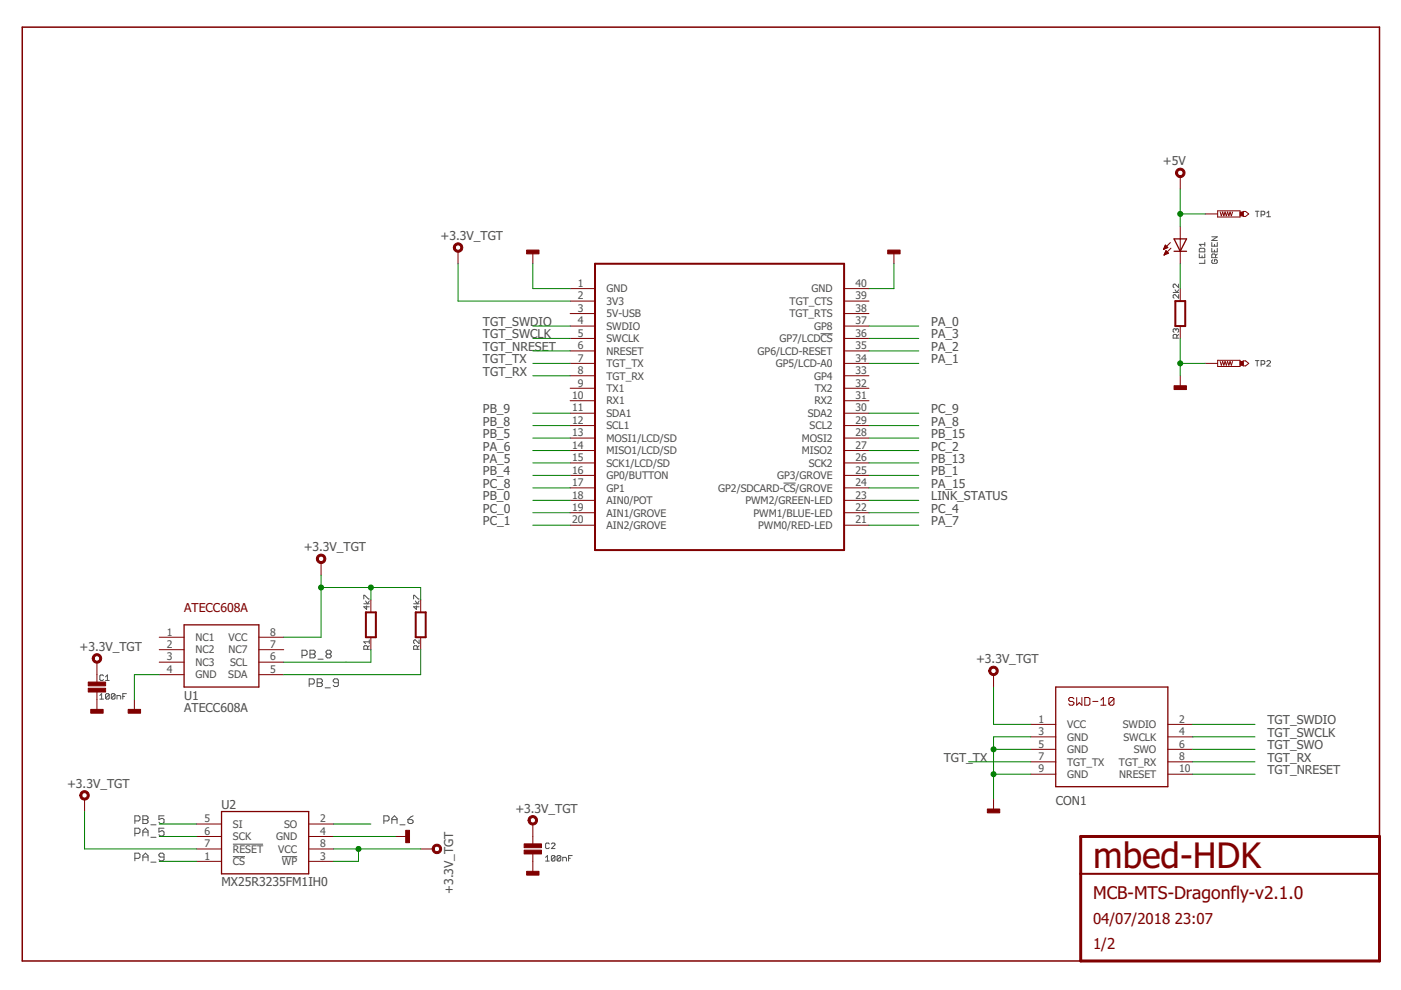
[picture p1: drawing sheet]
<svg xmlns="http://www.w3.org/2000/svg" width="297mm" height="210mm" viewBox="0 0 297 210" stroke-linecap="round" stroke-linejoin="round" font-family="sans-serif">
<g fill="none" stroke="#505050" stroke-width=".21">
<path d="M254.3 53.8v.8h1.1v-.8M254.3 52.8l.2-.2h.7l.2 .2v.6h-1.1zM254.9 54.3v.3M255.4 55.1v.7h-1.1M255.4 51.4v.8M255.4 51.8h-1.1l.4 .4M256.9 51.4v.8h1.2v-.8M256.9 52.6v.8h1.2v-.8M256.9 50.2h1.2l-1.2 .8h1.2M257.1 55.1l-.2 .2v.3l.2 .2h.8l.2-.2v-.3l-.2-.2h-.4v.4M257.5 51.8v.4M257.5 53v.4"/>
<path d="M257.7 54.6v-.6l-.2-.2h-.4l-.2 .2v.6h1.2M258.1 53.8l-.4 .5M266.2 44.8h.7M266.6 44.8v1.2M267.4 45.6h.5l.3-.2v-.4l-.3-.2h-.5v1.2M268.6 45.2l.4-.4v1.2M268.6 46h.8M174 70.8h2.5M248.7 62h1.2M249.1 61.4l.4 .6 .4-.6M249.3 69.9l.2-.2 .4 .2v.4l-.2 .2M249.3 69.9l-.2-.2-.4 .2v.4l.2 .2"/>
<path d="M249.3 69.9v.2M249.5 71.7v-.6l-.2-.2h-.4l-.2 .2v.6h1.2M249.9 60.2v.8l-.8-.8-.4 .2v.4l.2 .2M249.9 62.5v.7l-.8-.7-.4 .2v.3l.2 .2M249.9 70.9l-.4 .4M266.2 76.5h.7M266.6 76.5v1.1M267.4 77.2h.5l.3-.2v-.4l-.3-.1h-.5v1.1M268.6 76.6l.2-.1h.4l.2 .1v.3l-.8 .7h.8M166.1 102.4h2.6M64 139h.8l.3-.3v-.6l-.3-.2h-.8v1.6M65.7 137.9h.8l.3 .2v.3l-.3 .3 .3 .3v.2l-.3 .3h-.8z"/>
<path d="M65.7 138.7h.8M67.4 139.8h1.1M69.4 138.7l-.3-.3v-.3l.3-.2h.5l.3 .2v.3l-.3 .3M69.4 138.7l-.3 .3v.2l.3 .3h.5l.3-.3v-.2l-.3-.3M69.4 138.7h.5M77.1 128h1.2M77.1 127v-.8h.2l.8 .8h.2M77.5 127.4l.4 .6 .4-.6M77.7 128.5v.7l-.6-.5h1.2M77.9 137.7v-.6l-.2-.2h-.4l-.2 .2v.6h1.2M78.3 136.9l-.4 .4M78.3 136.1h-1.2l.4 .4"/>
<path d="M78.3 135.7v.8M87.7 128h1.2M87.7 127v-.8h.2l.8 .8h.2M88.1 127.4l.4 .6 .4-.6M88.3 128.5v.7l-.6-.5h1.2M88.5 137.7v-.6l-.2-.2h-.4l-.2 .2v.6h1.2M88.9 135.7v.8l-.8-.8-.4 .2v.4l.2 .2M88.9 136.9l-.4 .4M21.2 147.5l.3-.4v1.1M21.2 148.2h.7M21.9 143.3l-.1-.2h-.4l-.2 .2v.8l.2 .2h.4l.1-.2M22.4 144.3h.8"/>
<path d="M22.4 143.5l.4-.4v1.2M23.2 147.3v.7l-.2 .2h-.4l-.2-.2M23.2 147.3l-.2-.2h-.4l-.2 .2v.7M23.2 147.3l-.8 .7M24.4 147.3v.7l-.2 .2h-.4l-.2-.2M24.4 147.3l-.2-.2h-.4l-.2 .2v.7M24.4 147.3l-.8 .7M24.8 148.2v-.7h.6l.2 .2v.5M26 147.7h.4M26.8 147.1h-.8v1.1M65.6 145h.8l.2-.2v-.6l-.2-.3h-.8v1.7M67.2 143.9h.9l.2 .3v.3l-.2 .3 .2 .2v.3l-.2 .3h-.9z"/>
<path d="M67.2 144.8h.9M68.9 145.8h1.1M71.7 144.8h-.8l-.2-.3v-.3l.2-.3h.6l.2 .3v1.1l-.2 .3h-.6l-.2-.3M28.6 174.1h.8l.3-.3v-.6l-.3-.2h-.8v1.6M28.6 176.7h.8l.3-.3v-.5l-.3-.3h-.8v1.6M30.3 173h.8l.3 .2v.3l-.3 .3 .3 .3v.2l-.3 .3h-.8zM30.3 177.2v-1.1l.5-.5 .6 .5v1.1M30.3 173.8h.8M30.3 176.4h1.1M32 174.9h1.1M32 177.5h1.1M34.8 173h-1.1v.8l.5-.3h.3l.3 .3v.5l-.3 .3h-.5l-.3-.3"/>
<path d="M34.8 175.6h-1.1v.8l.5-.3h.3l.3 .3v.6l-.3 .2h-.5l-.3-.2M49.4 179h6.4M81.4 174.1h.8l.3-.3v-.6l-.3-.2h-.8v1.6M83.1 173.8h1.1M83.1 174.6v-1.1l.5-.5 .6 .5v1.1M84.8 174.9h1.1M86.5 173.8h.8l.3 .3v.2l-.3 .3h-.5l-.3-.3zM87.6 173l-1.1 .8M116.5 178.9l-.2-.1h-.4l-.2 .1v.8l.2 .2h.4l.2-.2M116.9 178.9l.2-.1h.4l.2 .1v.2l-.8 .8h.8M28.6 182h.8l.3-.3v-.5l-.3-.3h-.8v1.6M30.3 182.5v-1.1l.5-.5 .6 .5v1.1"/>
<path d="M30.3 181.7h1.1M32 182.8h1.1M34.8 181.7h-.8l-.3-.3v-.2l.3-.3h.5l.3 .3v1l-.3 .3h-.5l-.3-.3M49.4 181.6h2.5M59.8 181.6h3.2M115.7 181.8l.4-.4v1.2M115.7 182.6h.8M117.7 181.6v.8l-.2 .2h-.4l-.2-.2M117.7 181.6l-.2-.2h-.4l-.2 .2v.8M117.7 181.6l-.8 .8M118.9 181.6v.8l-.2 .2h-.4l-.2-.2M118.9 181.6l-.2-.2h-.4l-.2 .2v.8"/>
<path d="M118.9 181.6l-.8 .8M119.3 182.6v-.8h.6l.2 .2v.6M120.5 182h.4M121.3 181.4h-.8v1.2"/>
</g>
<path d="M292.5 177.4v-171.6h-287.8v198h224.4" fill="none" stroke="#800000" stroke-width=".32"/>
<path d="M229.1 177.4h63.4v26.4h-63.4z" fill="none" stroke="#800000" stroke-width=".63"/>
<path d="M126.2 55.9h52.8v60.7h-52.8zM249.2 63.8h2.1v5.3h-2.1zM77.6 129.8h2.1v5.3h-2.1zM88.1 129.8h2.2v5.3h-2.2zM229.1 185.3h63.4" fill="none" stroke="#800000" stroke-width=".42"/>
<g fill="#800000" stroke="#800000" stroke-width=".21">
<path d="M96.3 51.9a1 1 0 0 1 1.6 0 1 1 0 0 1-.5 1.5 1 1 0 0 1-1.3-.9h.4a.58 .58 0 0 1 .9-.5 .58 .58 0 0 1 .1 1 .58 .58 0 0 1-.9-.3l-.1-.2h-.4z" fill-rule="evenodd"/>
<path d="M209.8 141.6a1.01 1.01 0 0 1 1.7 0 1.01 1.01 0 0 1-.5 1.6 1.01 1.01 0 0 1-1.4-1h.5a.59 .59 0 0 1 .8-.5 .59 .59 0 0 1 .1 1 .59 .59 0 0 1-.9-.3v-.2h-.5z" fill-rule="evenodd"/>
<path d="M249.4 36.1a1.01 1.01 0 0 1 1.7 0 1.01 1.01 0 0 1-.5 1.5 1.01 1.01 0 0 1-1.4-.9h.5a.59 .59 0 0 1 .8-.6 .59 .59 0 0 1 .1 1 .59 .59 0 0 1-.9-.3v-.1h-.5z" fill-rule="evenodd"/>
<path d="M67.3 117.9a1 1 0 0 1 1.6 0 1 1 0 0 1-.5 1.5 1 1 0 0 1-1.3-.9h.4a.59 .59 0 0 1 .8-.5 .59 .59 0 0 1 .2 1 .59 .59 0 0 1-1-.3v-.2h-.4z" fill-rule="evenodd"/>
<path d="M20 138.8a1 1 0 0 1 1.5 .4 1 1 0 0 1-.7 1.4 1 1 0 0 1-1.2-1h.4a.58 .58 0 0 1 .8-.5 .58 .58 0 0 1 .1 1 .58 .58 0 0 1-.9-.3v-.2h-.4z" fill-rule="evenodd"/>
<path d="M91.8 179.4a1 1 0 0 1 1.6 0 1 1 0 0 1-.5 1.5 1 1 0 0 1-1.3-.9h.5a.58 .58 0 0 1 .8-.5 .58 .58 0 0 1 .1 1 .58 .58 0 0 1-.9-.3v-.2h-.5z" fill-rule="evenodd"/>
<path d="M17.1 168a1.01 1.01 0 0 1 1.6 0 1.01 1.01 0 0 1-.5 1.6 1.01 1.01 0 0 1-1.3-1h.4a.58 .58 0 0 1 .8-.5 .58 .58 0 0 1 .2 .9 .58 .58 0 0 1-.9-.2l-.1-.2h-.4z" fill-rule="evenodd"/>
<path d="M112.1 173.3a1.01 1.01 0 0 1 1.7 0 1.01 1.01 0 0 1-.5 1.6 1.01 1.01 0 0 1-1.3-1h.4a.58 .58 0 0 1 .7-.6 .58 .58 0 0 1 .3 1 .58 .58 0 0 1-1-.2v-.2h-.4z" fill-rule="evenodd"/>
</g>
<g fill="none" stroke="#800000" stroke-width=".21">
<path d="M250.2 37.4v2.7M97.1 53.3v2.6M113 53.3v2.6M189.5 53.3v2.6M246.7 52.8h.2M246.8 52.7h.4M246.8 52.5h.7M246.8 54.1h.1M246.9 53.9h.2M246.9 52.4h.6M246.9 52.3h.5M246.9 53.8h.5"/>
<path d="M247 53.7h.7M247 52.2h.3M247 52h.1M247 53.6h.6M247.1 52l.5 .5-.9 .4zM247.1 53.4h.4M247.1 53.3h.3M247.2 53.1l-.4 1M247.2 53.1l.5 .6M247.2 53.2h.1M247.7 53.7l-.9 .4M248.1 51.4l-1.4 1.5"/>
<path d="M248.3 52.6l-1.5 1.5M250.2 48v7.9M255.5 45.4h2.7M258.2 44.7h4.7v1.3h-4.7zM258.7 45l.3 .8 .2-.8 .3 .8 .2-.8 .3 .8 .3-.8 .2 .8 .3-.8 .3 .8 .2-.8M263.6 44.8h.5l.7 .6-.7 .5h-.5zM120.9 77h5.3M120.9 61.2h5.3M120.9 63.8h5.3M120.9 66.5h5.3M120.9 69.1h5.3M120.9 71.8h5.3"/>
<path d="M120.9 74.4h5.3M120.9 79.7h5.3M179 77h5.2M179 61.2h5.2M179 63.8h5.2M179 66.5h5.2M179 69.1h5.2M179 71.8h5.2M179 74.4h5.2M179 79.7h5.2M250.2 61.2v2.6M250.2 69.1v2.7"/>
<path d="M250.2 79.7v2.6M255.5 77h2.7M258.2 76.4h4.7v1.3h-4.7zM258.7 76.6l.3 .8 .2-.8 .3 .8 .2-.8 .3 .8 .3-.8 .2 .8 .3-.8 .3 .8 .2-.8M263.6 76.5h.5l.7 .5-.7 .6h-.5zM120.9 82.3h5.3M120.9 85h5.3M120.9 87.6h5.3M120.9 90.2h5.3M120.9 92.9h5.3M120.9 95.5h5.3M120.9 98.1h5.3"/>
<path d="M179 82.3h5.2M179 85h5.2M179 87.6h5.2M179 90.2h5.2M179 92.9h5.2M179 95.5h5.2M179 98.1h5.2M68.1 119.3v2.6M120.9 100.8h5.3M120.9 103.4h5.3M120.9 106.1h5.3M120.9 108.7h5.3"/>
<path d="M120.9 111.4h5.3M179 100.8h5.2M179 103.4h5.2M179 106.1h5.2M179 108.7h5.2M179 111.4h5.2M33.8 135.1h5.2M33.8 137.8h5.2M54.9 135.1h5.3M54.9 137.8h5.3M78.6 127.2v2.6M78.6 135.1v2.7"/>
<path d="M89.2 127.2v2.6M89.2 135.1v2.7M20.6 140.4v4.2M20.6 146.7v4.3M28.5 148.3v2.7M33.8 143h5.2M33.8 140.4h5.2M54.9 143h5.3M54.9 140.4h5.3M210.7 143v2.7M218.6 153.6h5.2M218.6 156.2h5.2"/>
<path d="M218.6 158.9h5.2M227.7 148.2l-.3-.3h-.5l-.3 .3v.2l.3 .3h.5l.3 .3v.2l-.3 .3h-.5l-.3-.3M228.3 147.9v1.6l.5-.5 .6 .5v-1.6M230 147.9h.8l.3 .3v1l-.3 .3h-.8zM231.7 148.7h1.1M233.4 149.5h1.1M233.4 148.4l.5-.5v1.6M236.2 148.2l-.3-.3h-.5l-.3 .3v1M236.2 148.2v1l-.3 .3h-.5l-.3-.3M236.2 148.2l-1.1 1M247.6 153.6h5.3M247.6 156.2h5.3"/>
<path d="M247.6 158.9h5.3M17.9 169.4v2.7M41.7 174.7h5.3M41.7 177.4h5.3M65.4 174.7h5.3M65.4 177.4h5.3M83.9 177.4h2.7M113 174.7v4.2M210.7 169.4v2.7M218.6 161.5h5.2M218.6 164.1h5.2M247.6 161.5h5.3"/>
<path d="M247.6 164.1h5.3M41.7 180h5.3M41.7 182.6h5.3M65.4 180h5.3M65.4 182.6h5.3M89.2 180h2.6M113 181v4.3"/>
</g>
<g fill="#800000" stroke="#800000" stroke-width=".21">
<path d="M111.7 53h2.6v.8h-2.6z"/>
<path d="M188.2 53h2.6v.8h-2.6z"/>
<path d="M248.9 81.8h2.6v.8h-2.6z"/>
<path d="M262.9 45h.7v.8h-.7z"/>
<path d="M262.9 76.6h.7v.8h-.7z"/>
<path d="M209.3 171.5h2.7v.8h-2.7z"/>
<path d="M27.2 150.4h2.6v.8h-2.6z"/>
<path d="M18.7 144.6h3.7v.8h-3.7z"/>
<path d="M18.7 145.9h3.7v.8h-3.7z"/>
<path d="M19.2 150.4h2.7v.8h-2.7z"/>
<path d="M86 176h.8v2.7h-.8z"/>
<path d="M111.1 178.9h3.7v.8h-3.7z"/>
<path d="M111.1 180.3h3.7v.8h-3.7z"/>
<path d="M111.7 184.7h2.6v.8h-2.6z"/>
</g>
<path d="M248.9 50.7h2.7l-1.4 2.6zM248.9 53.3h2.7M39 132.5h15.9v13.2h-15.9zM223.8 145.7h23.8v21.1h-23.8zM47 172.1h18.4v13.2h-18.4z" fill="none" stroke="#800000" stroke-width=".28"/>
<g fill="none" stroke="#008000" stroke-width=".21">
<path d="M97.1 55.9v7.9h23.8M113 55.9v5.3h7.9M189.5 55.9v5.3h-5.3M250.2 40.1v7.9M250.2 55.9v5.3M250.2 45.4h5.3M113 77h7.9M113 69.1h7.9M113 71.8h7.9M113 79.7h7.9M113 74.4h7.9M184.2 77h10.6"/>
<path d="M184.2 69.1h10.6M184.2 71.8h10.6M184.2 74.4h10.6M250.2 71.8v7.9M250.2 77h5.3M113 92.9h7.9M113 95.5h7.9M113 98.1h7.9M113 87.6h7.9M113 90.2h7.9M184.2 92.9h10.6M184.2 95.5h10.6"/>
<path d="M184.2 98.1h10.6M184.2 87.6h10.6M184.2 90.2h10.6M113 100.8h7.9M113 106.1h7.9M113 108.7h7.9M113 111.4h7.9M113 103.4h7.9M184.2 100.8h10.6M184.2 106.1h10.6M184.2 108.7h10.6M184.2 111.4h10.6"/>
<path d="M184.2 103.4h10.6M68.1 121.9v13.2h-7.9M68.1 124.6h21.1v2.6M78.6 124.6v2.6M78.6 137.8v2.6h-18.4M89.2 137.8v5.2h-29M33.8 143h-5.3v5.3M210.7 145.7v7.9h7.9M210.7 158.9h7.9M218.6 156.2h-7.9v13.2M252.9 153.6h13.2M252.9 156.2h13.2"/>
<path d="M252.9 158.9h13.2M17.9 172.1v7.9h23.8M33.8 177.4h7.9M33.8 174.7h7.9M70.7 177.4h13.2M70.7 174.7h7.9M205.4 161.5h13.2M210.7 164.1h7.9M252.9 164.1h13.2M252.9 161.5h13.2M33.8 182.6h7.9M70.7 180h18.5"/>
<path d="M76 180v2.6h-5.3"/>
</g>
<g fill="#008000" stroke="#008000" stroke-width=".21">
<circle cx="68.1" cy="124.6" r=".53"/>
<circle cx="78.6" cy="124.6" r=".53"/>
<circle cx="76" cy="180" r=".53"/>
<circle cx="250.2" cy="77" r=".53"/>
<circle cx="210.7" cy="158.9" r=".53"/>
<circle cx="210.7" cy="164.1" r=".53"/>
<circle cx="250.2" cy="45.4" r=".53"/>
</g>
<text font-size="7.5" fill="#800000" x="231.8" y="184">mbed-HDK</text>
<text font-size="3.7" fill="#800000" x="231.8" y="190.6">MCB-MTS-Dragonfly-v2.1.0</text>
<g font-size="3.2" fill="#800000">
<text x="231.8" y="195.8">04/07/2018</text>
<text x="249.1" y="195.8">23:07</text>
<text x="231.8" y="201.1">1/2</text>
</g>
<g font-size="2.6" fill="#505050">
<text x="246.5" y="35.1">+5V</text>
<text x="93.4" y="50.9">+3.3V_TGT</text>
<text x="102.4" y="69.1">TGT_SWDIO</text>
<text x="102.4" y="71.8">TGT_SWCLK</text>
<text x="197.4" y="71.8">PA_3</text>
<text x="197.4" y="69.1">PA_0</text>
<text x="102.4" y="77">TGT_TX</text>
<text x="102.4" y="74.4">TGT_NRESET</text>
<text x="197.4" y="74.4">PA_2</text>
<text x="197.4" y="77">PA_1</text>
<text x="102.4" y="79.7">TGT_RX</text>
<text x="102.4" y="87.6">PB_9</text>
<text x="197.4" y="87.6">PC_9</text>
<text x="102.4" y="92.9">PB_5</text>
<text x="102.4" y="95.5">PA_6</text>
<text x="102.4" y="90.2">PB_8</text>
<text x="197.4" y="92.9">PB_15</text>
<text x="197.4" y="95.5">PC_2</text>
<text x="197.4" y="90.2">PA_8</text>
<text x="102.4" y="98.2">PA_5</text>
<text x="102.4" y="100.8">PB_4</text>
<text x="197.4" y="98.2">PB_13</text>
<text x="197.4" y="100.8">PB_1</text>
<text x="102.4" y="106.1">PB_0</text>
<text x="102.4" y="103.4">PC_8</text>
<text x="197.4" y="103.4">PA_15</text>
<text x="197.4" y="106.1">LINK_STATUS</text>
<text x="102.4" y="108.7">PC_0</text>
<text x="102.4" y="111.4">PC_1</text>
<text x="197.4" y="108.7">PC_4</text>
<text x="197.4" y="111.4">PA_7</text>
<text x="64.4" y="116.9">+3.3V_TGT</text>
<text x="16.9" y="138">+3.3V_TGT</text>
<text x="206.9" y="140.7">+3.3V_TGT</text>
<text x="39" y="148.3">U1</text>
<text x="39" y="151">ATECC608A</text>
<text x="268.7" y="153.6">TGT_SWDIO</text>
<text x="200.1" y="161.5">TGT_TX</text>
<text x="268.7" y="156.2">TGT_SWCLK</text>
<text x="268.7" y="161.5">TGT_RX</text>
<text x="268.7" y="158.9">TGT_SWO</text>
<text x="14.2" y="167.1">+3.3V_TGT</text>
<text x="268.7" y="164.2">TGT_NRESET</text>
<text x="47" y="171.5">U2</text>
<text x="109.3" y="172.3">+3.3V_TGT</text>
<text x="223.8" y="170.8">CON1</text>
<text x="47" y="187.9">MX25R3235FM1IH0</text>
<text x="96.1" y="189.5" transform="rotate(-90 96.1 189.5)">+3.3V_TGT</text>
</g>
<text font-size="2.6" fill="#800000" x="39" y="129.8">ATECC608A</text>
<g font-size="2.2" fill="#505050">
<text x="122.5" y="60.8">1</text>
<text x="122.5" y="63.5">2</text>
<text x="128.6" y="62">GND</text>
<text x="128.6" y="64.6">3V3</text>
<text x="167.4" y="64.6">TGT_CTS</text>
<text x="172.1" y="62">GND</text>
<text x="181.4" y="63.5">39</text>
<text x="181.4" y="60.8">40</text>
<text x="122.5" y="66.1">3</text>
<text x="122.5" y="68.8">4</text>
<text x="122.5" y="71.4">5</text>
<text x="128.6" y="67.3">5V-USB</text>
<text x="128.6" y="69.9">SWDIO</text>
<text x="167.4" y="67.3">TGT_RTS</text>
<text x="172.6" y="69.9">GP8</text>
<text x="181.4" y="71.4">36</text>
<text x="181.4" y="68.8">37</text>
<text x="181.4" y="66.1">38</text>
<text x="122.5" y="74">6</text>
<text x="122.5" y="76.7">7</text>
<text x="128.6" y="72.6">SWCLK</text>
<text x="128.6" y="75.2">NRESET</text>
<text x="128.6" y="77.8">TGT_TX</text>
<text x="160.6" y="75.2">GP6/LCD-RESET</text>
<text x="164.5" y="77.8">GP5/LCD-A0</text>
<text x="165.3" y="72.6">GP7/LCDCS</text>
<text x="181.4" y="76.7">34</text>
<text x="181.4" y="74">35</text>
<text x="122.5" y="79.3">8</text>
<text x="122.5" y="82">9</text>
<text x="128.6" y="80.5">TGT_RX</text>
<text x="128.6" y="83.1">TX1</text>
<text x="172.6" y="80.5">GP4</text>
<text x="172.7" y="83.1">TX2</text>
<text x="181.4" y="82">32</text>
<text x="181.4" y="79.3">33</text>
<text x="121.3" y="84.6">10</text>
<text x="121.3" y="87.2">11</text>
<text x="121.3" y="89.9">12</text>
<text x="128.6" y="85.8">RX1</text>
<text x="128.6" y="88.4">SDA1</text>
<text x="171.3" y="88.4">SDA2</text>
<text x="172.7" y="85.8">RX2</text>
<text x="181.4" y="89.9">29</text>
<text x="181.4" y="87.2">30</text>
<text x="181.4" y="84.6">31</text>
<text x="121.3" y="92.5">13</text>
<text x="121.3" y="95.1">14</text>
<text x="128.6" y="91">SCL1</text>
<text x="128.6" y="93.7">MOSI1/LCD/SD</text>
<text x="170" y="93.7">MOSI2</text>
<text x="171.7" y="91">SCL2</text>
<text x="181.4" y="95.1">27</text>
<text x="181.4" y="92.5">28</text>
<text x="121.3" y="97.8">15</text>
<text x="121.3" y="100.4">16</text>
<text x="128.6" y="96.3">MISO1/LCD/SD</text>
<text x="128.6" y="99">SCK1/LCD/SD</text>
<text x="128.6" y="101.6">GP0/BUTTON</text>
<text x="164.8" y="101.6">GP3/GROVE</text>
<text x="170" y="96.3">MISO2</text>
<text x="171.5" y="99">SCK2</text>
<text x="181.4" y="100.4">25</text>
<text x="181.4" y="97.8">26</text>
<text x="121.3" y="103.1">17</text>
<text x="121.3" y="105.7">18</text>
<text x="128.6" y="104.2">GP1</text>
<text x="128.6" y="106.9">AIN0/POT</text>
<text x="152.3" y="104.2">GP2/SDCARD-CS/GROVE</text>
<text x="158" y="106.9">PWM2/GREEN-LED</text>
<text x="181.4" y="105.7">23</text>
<text x="181.4" y="103.1">24</text>
<text x="121.3" y="108.3">19</text>
<text x="121.3" y="111">20</text>
<text x="128.6" y="109.5">AIN1/GROVE</text>
<text x="128.6" y="112.1">AIN2/GROVE</text>
<text x="159.7" y="109.5">PWM1/BLUE-LED</text>
<text x="160.7" y="112.2">PWM0/RED-LED</text>
<text x="181.4" y="111">21</text>
<text x="181.4" y="108.3">22</text>
<text x="35.4" y="134.7">1</text>
<text x="35.4" y="137.4">2</text>
<text x="41.5" y="135.9">NC1</text>
<text x="48.5" y="135.9">VCC</text>
<text x="57.3" y="134.7">8</text>
<text x="57.3" y="137.4">7</text>
<text x="35.4" y="142.7">4</text>
<text x="35.4" y="140">3</text>
<text x="41.5" y="143.8">GND</text>
<text x="41.5" y="138.5">NC2</text>
<text x="41.5" y="141.2">NC3</text>
<text x="48.4" y="143.8">SDA</text>
<text x="48.4" y="138.6">NC7</text>
<text x="48.8" y="141.2">SCL</text>
<text x="57.3" y="140">6</text>
<text x="57.3" y="142.7">5</text>
<text x="220.2" y="153.2">1</text>
<text x="220.2" y="155.9">3</text>
<text x="226.3" y="154.4">VCC</text>
<text x="238" y="154.4">SWDIO</text>
<text x="250" y="153.2">2</text>
<text x="250" y="155.9">4</text>
<text x="220.2" y="158.5">5</text>
<text x="220.2" y="161.1">7</text>
<text x="226.3" y="157">GND</text>
<text x="226.3" y="159.7">GND</text>
<text x="238.2" y="157">SWCLK</text>
<text x="240.4" y="159.7">SWO</text>
<text x="250" y="158.5">6</text>
<text x="250" y="161.1">8</text>
<text x="220.2" y="163.8">9</text>
<text x="226.3" y="162.3">TGT_TX</text>
<text x="226.3" y="164.9">GND</text>
<text x="237.2" y="162.3">TGT_RX</text>
<text x="237.3" y="164.9">NRESET</text>
<text x="250" y="163.8">10</text>
<text x="43.3" y="174.3">5</text>
<text x="43.3" y="177">6</text>
<text x="43.3" y="179.6">7</text>
<text x="49.4" y="175.5">SI</text>
<text x="49.4" y="178.1">SCK</text>
<text x="58.5" y="178.1">GND</text>
<text x="60.2" y="175.5">SO</text>
<text x="67.9" y="179.6">8</text>
<text x="67.9" y="177">4</text>
<text x="67.9" y="174.3">2</text>
<text x="43.3" y="182.3">1</text>
<text x="49.4" y="180.8">RESET</text>
<text x="49.4" y="183.4">CS</text>
<text x="59" y="180.8">VCC</text>
<text x="59.8" y="183.4">WP</text>
<text x="67.9" y="182.3">3</text>
</g>
</svg>
